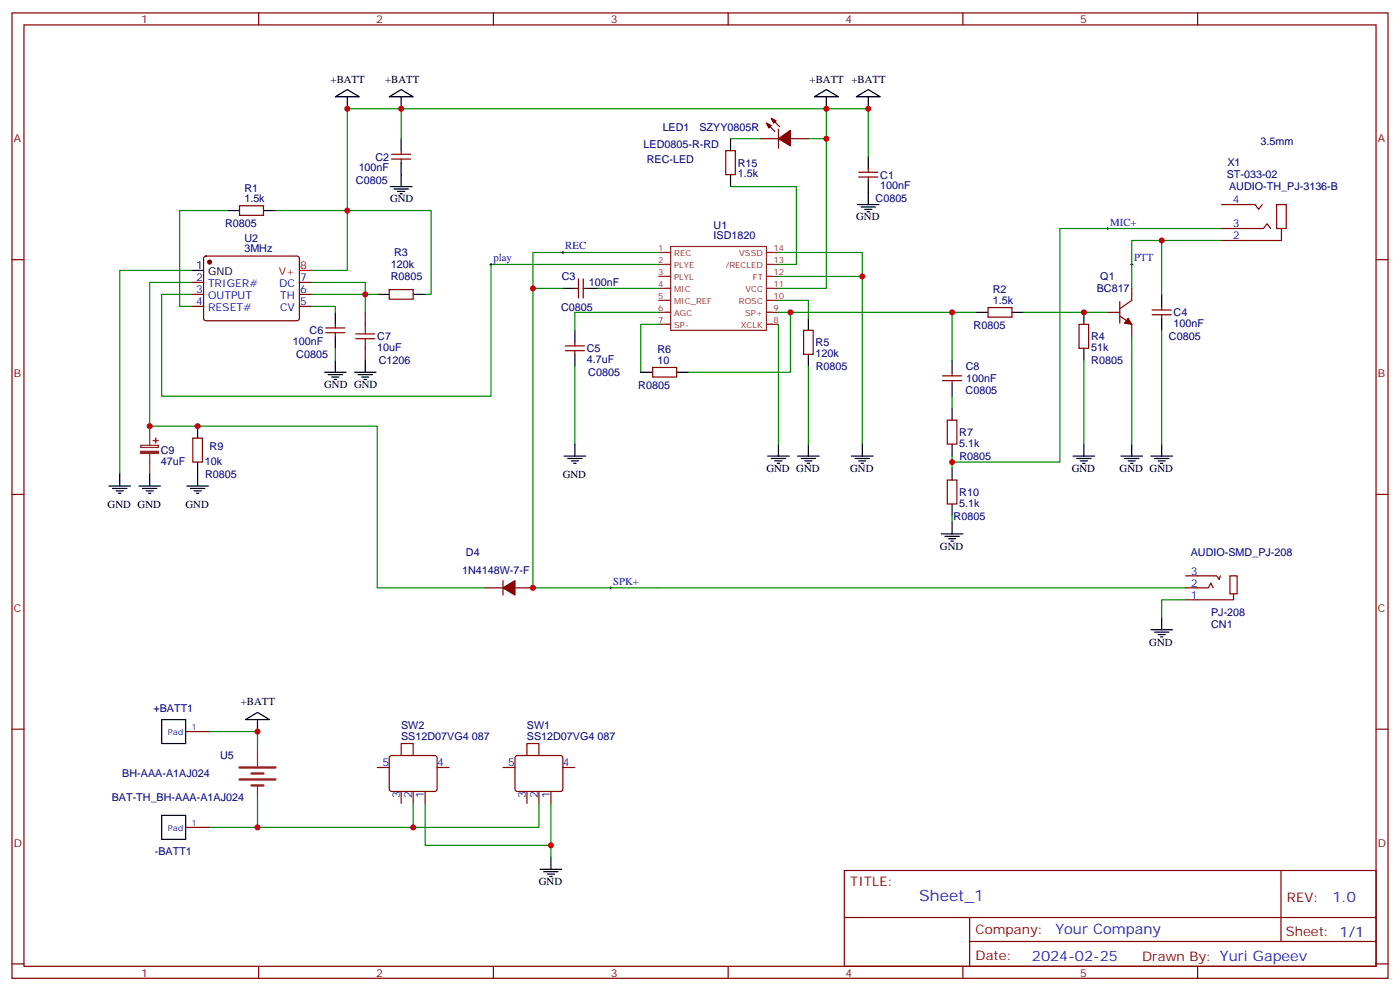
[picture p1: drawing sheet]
<svg xmlns="http://www.w3.org/2000/svg" width="412mm" height="292mm" viewBox="0 0 412 292" stroke-linecap="round" stroke-linejoin="round" font-family="sans-serif">
<g fill="none" stroke="#870000" stroke-width=".35">
<path d="M3.5 3.8h405.4v284.3h-405.4zM7.1 7.3h398.2v277.3h-398.2zM76.2 3.8v3.5M145.3 3.8v3.5M214.5 3.8v3.5M283.6 3.8v3.5M352.8 3.8v3.5M225.8 36.3l2.4 2.4M227.2 34.9l2.5 2.4M229.3 38v5.7M115.4 46.8h5.6M115.4 45.4h5.6"/>
<path d="M118.2 44.4v1M118.2 46.8v1.1M213.8 44.4h2.8v7h-2.8zM224 40.9h5.3M232.8 40.9h5.3M252.9 52.1h5.7M252.9 50.7h5.7M255.8 49.7v1M255.8 52.1v1.1M3.5 76.5h3.6M60.2 75.6l.5-.2 27.1 .1 .4 .6-.1 17.9-.6 .5-27.1-.1-.4-.6v-17.7zM70.6 60.6h7v2.8h-7z"/>
<path d="M359.8 60.3h9.9l1.1 1.4 1-1.4M359.8 67.3h12.4l1-1.4 1.1 1.4M376.1 60.3h2.8v7h-2.8zM377.5 67.3v3.5h-17.7M405.3 76.5h3.6M56.4 83.2h3.6M56.4 86.7h3.6M56.4 90.2h3.6M88.2 83.2h3.5M88.2 86.7h3.5M88.2 90.2h3.5M96 98h5.6"/>
<path d="M96 96.6h5.6M98.8 95.5v1.1M98.8 98v1.1M107.6 92v3.5M114.7 85.3h7v2.8h-7zM169.3 84.9h1.1M170.4 82.1v5.7M171.8 82.1v5.7M171.8 84.9h1.1M236.7 97.3h2.8v7.1h-2.8zM291 90.6h7.1v2.8h-7.1zM317.9 95.5h2.8v7.1h-2.8z"/>
<path d="M326.3 92h3.5M329.8 88.8v6.4M329.8 93.1l3.6 2.4v3.6M333.4 84.9v3.6l-3.6 2.4M339.4 92.7h5.6M339.4 91.3h5.6M342.2 90.2v1.1M342.2 92.7v1.1M107.6 102.6v3.5M166.5 103.3h5.7M166.5 101.9h5.7M169.3 100.8v1.1"/>
<path d="M169.3 103.3v1.1M192.3 108.2h7v2.9h-7zM277.6 112.1h5.7M277.6 110.7h5.7M280.5 109.6v1.1M280.5 112.1v1.1M56.8 129h2.8v7.1h-2.8zM279 123.8h2.9v7h-2.9zM3.5 145.6h3.6M279 141.4h2.9v7h-2.9zM405.3 145.6h3.6M142.9 173.1h5.3"/>
<path d="M148.2 171v4.3M151.7 173.1h5.3M349.2 173.1h6.8l.7-1.4 .7 1.4M349.2 169.6h9.2l.7 1.1 .4-1.1M362.3 169.6h2.1v5.3h-2.1zM363.4 174.9v1.8h-14.2M3.5 214.8h3.6M54.7 215.5h7M405.3 214.8h3.6M111.1 226.1h3.6M114.9 222.7l.5-.2h12.7l.5 .2 .2 .5-.1 9.5-.6 .4-13-.1-.4-.6v-9.2zM118.2 222.5v-3.5h3.5v3.5"/>
<path d="M118.2 233.1v3.5M121.7 233.1v3.5M125.2 233.1v3.5M128.8 226.1h3.5M148.2 226.1h3.5M151.9 222.7l.5-.2h12.7l.5 .2 .2 .5-.1 9.5-.6 .4-13-.1-.4-.6v-9.2zM155.2 222.5v-3.5h3.5v3.5M155.2 233.1v3.5M158.7 233.1v3.5M162.3 233.1v3.5M165.8 226.1h3.5M54.7 243.7h7"/>
<path d="M248.7 256.4h156.6v28.2h-156.6zM377.3 256.4v20.9M248.7 270.2h156.5M285.6 277.3h119.6M285.6 270.2v14.2M3.5 283.9h3.6M76.2 284.6v3.5M145.3 284.6v3.5M214.5 284.6v3.5M283.6 284.6v3.5M352.8 284.6v3.5M405.3 283.9h3.6"/>
</g>
<g fill="none" stroke="#8c2424" stroke-width=".35">
<path d="M194 77.9h3.6M194 74.4h3.6M197.6 72.6h28.2v24.7h-28.2zM225.8 77.9h3.5M225.8 74.4h3.5M194 95.5h3.6M194 92h3.6M194 88.5h3.6M194 84.9h3.6M194 81.4h3.6M225.8 95.5h3.5M225.8 92h3.5"/>
<path d="M225.8 88.5h3.5M225.8 84.9h3.5M225.8 81.4h3.5M41.5 131.2h5.1v.6h-5.1zM44.1 125.5v5.7M44.1 133.6v6M75.8 220.8v4.9M75.8 231.4v3.5"/>
</g>
<path d="M144.3 77.9h.7M144.6 77.5v.7M165.5 74.4h.7M165.8 74v.7M326 67.3h.7M326.3 67v.7M333 77.9h.7M333.4 77.5v.7M179.6 173.1h.7M179.9 172.8v.7" fill="none" stroke="#000" stroke-width=".29"/>
<g fill="none" stroke="#008700" stroke-width=".35">
<path d="M118.2 32v8.9M243.4 32h-141.1v47.7h-10.6M243.4 32h12.4v14.1M243.4 32v8.9M215.2 55h19.4v22.9h-5.3M215.2 40.9h8.8M238.1 40.9h5.3v44h-14.1M56.4 79.7h-21.1v59.9M67 62h-14.1v28.2h3.5M81.1 62h45.9v24.7h-1.8M194 77.9h-49.4v38.8h-97v-30h8.8M194 74.4h-37v98.7h192.2"/>
<path d="M229.3 74.4h24.7v7M342.2 70.8v15.9M359.8 67.3h-47.6v68.8h-31.7M359.8 70.8h-26.4v14.1M56.4 83.2h-12.3v42.3h67v47.6h31.8M91.7 83.2h15.9v8.8M91.7 90.2h7.1v1.8M91.7 86.7h19.4M157 84.9h8.8M176.4 84.9h17.6M194 92h-24.7v5.3M194 95.5h-5.3v14.1"/>
<path d="M229.3 88.5h8.8v5.3M229.3 81.4h24.7v49.4M229.3 95.5v35.3M229.3 92h58.2M232.8 92v17.6h-30M280.5 92v14.1M301.6 92h24.7M333.4 99.1v31.7M342.2 97.3v33.5M98.8 102.6v3.5M169.3 107.9v22.9M238.1 107.9v22.9"/>
<path d="M280.5 116.7v3.5M319.3 106.1v24.7M280.5 134.3v3.6M280.5 152v1.7M349.2 176.7h-7v5.3M61.7 215.5h14.1v5.3M75.8 234.9v8.8h-14.1M121.7 236.6v7.1h-45.9M125.2 236.6v12.4h37.1v-12.4M158.7 236.6v7.1h-37M162.3 249v3.5"/>
</g>
<g fill="none" stroke="#000" stroke-width=".35">
<path d="M98.8 28.5l3.5-2.1 3.5 2.1zM102.3 28.5v3.5M114.7 28.5l3.5-2.1 3.5 2.1zM118.2 28.5v3.5M239.9 28.5l3.5-2.1 3.5 2.1zM243.4 28.5v3.5M252.2 28.5l3.6-2.1 3.5 2.1zM255.8 28.5v3.5M115 55h6.4M116.1 55.7h4.2M117.1 56.4h2.1M117.8 57.1h.7"/>
<path d="M118.2 40.9v3.5M118.2 47.9v7.1M215.2 40.9v3.5M215.2 51.4v3.6M255.8 46.1v3.6M255.8 53.2v7.1M56.4 79.7h3.6M67 62h3.6M77.6 62h3.5M252.6 60.3h6.3M253.6 61h4.3M254.7 61.7h2.1"/>
<path d="M255.4 62.4h.7M98.8 92v3.5M98.8 99.1v3.5M111.1 86.7h3.6M121.7 86.7h3.5M165.8 84.9h3.5M169.3 97.3v3.5M172.9 84.9h3.5M238.1 93.8v3.5M287.5 92h3.5M298.1 92h3.5M319.3 92v3.5"/>
<path d="M342.2 86.7v3.5M342.2 93.8v3.5M95.6 109.6h6.4M96.7 110.3h4.2M97.7 111.1h2.1M98.4 111.8h.7M98.8 106.1v3.5M104.4 109.6h6.4M105.5 110.3h4.2M106.5 111.1h2.2M107.2 111.8h.7M107.6 106.1v3.5"/>
<path d="M169.3 104.4v3.5M188.7 109.6h3.6M199.3 109.6h3.5M238.1 104.4v3.5M280.5 106.1v3.5M280.5 113.2v3.5M319.3 102.6v3.5M35.3 139.6v3.6M44.1 139.6v3.6M58.2 125.5v3.5M58.2 136.1v7.1M166.2 134.3h6.3"/>
<path d="M167.2 135h4.2M168.3 135.7h2.1M169 136.5h.7M169.3 130.8v3.5M226.1 134.3h6.4M227.2 135h4.2M228.2 135.7h2.2M229 136.5h.7M229.3 130.8v3.5M234.9 134.3h6.4M236 135h4.2M237.1 135.7h2.1"/>
<path d="M237.8 136.5h.7M238.1 130.8v3.5M250.8 134.3h6.4M251.9 135h4.2M252.9 135.7h2.2M253.6 136.5h.8M254 130.8v3.5M280.5 120.2v3.6M280.5 130.8v3.5M280.5 137.9v3.5M316.1 134.3h6.3M317.1 135h4.3"/>
<path d="M318.2 135.7h2.1M318.9 136.5h.7M319.3 130.8v3.5M330.2 134.3h6.3M331.3 135h4.2M332.3 135.7h2.1M333 136.5h.7M333.4 130.8v3.5M339 134.3h6.4M340.1 135h4.2M341.1 135.7h2.2M341.8 136.5h.7"/>
<path d="M342.2 130.8v3.5M32.1 143.2h6.4M33.2 143.9h4.2M34.2 144.6h2.1M34.9 145.3h.7M40.9 143.2h6.4M42 143.9h4.2M43 144.6h2.2M43.7 145.3h.7M55 143.2h6.4M56.1 143.9h4.2M57.1 144.6h2.2"/>
<path d="M57.9 145.3h.7M277.3 157.3h6.3M278.3 158h4.3M279.4 158.7h2.1M280.1 159.4h.7M280.5 148.4v3.6M280.5 153.7v3.6M339 185.5h6.4M340.1 186.2h4.2M341.1 186.9h2.2M341.8 187.6h.7M342.2 182v3.5"/>
<path d="M47.6 211.9h7.1v7.1h-7.1zM72.3 211.9l3.5-2.1 3.6 2.1zM75.8 211.9v3.6M47.6 240.2h7.1v7h-7.1zM159.1 256h6.4M160.2 256.8h4.2M161.2 257.5h2.1M161.9 258.2h.7M162.3 252.5v3.5"/>
</g>
<g fill="#870000" stroke="#870000" stroke-width=".35">
<path d="M332.3 93.8l1.1 1.7-2.1-.3z"/>
<path d="M148.2 173.1l3.5-2.1v4.3z"/>
<path d="M225.8 36.3l1.4 .7-.7 .7z"/>
<path d="M227.2 34.9l1.4 .7-.7 .7z"/>
<path d="M229.3 40.9l3.5-2.5v4.6z"/>
<circle cx="61.7" cy="77.2" r=".53"/>
</g>
<path d="M88.2 79.7h3.5" fill="none" stroke="#f00" stroke-width=".35"/>
<g fill="#8c2424" stroke="#8c2424" stroke-width=".35">
<path d="M45.8 129l.1 1.5z"/>
<path d="M45.2 129.8h1.4z"/>
<path d="M41.5 132.9h5.1v.7h-5.1z"/>
</g>
<path d="M70.6 226.1h10.5M70.6 229.6h10.5M74.1 227.8h3.5M74.1 231.4h3.5" fill="none" stroke="#8c2424" stroke-width=".71"/>
<path d="M104.8 99.8h5.6M104.8 98.4h5.6M107.6 95.5v2.9M107.6 99.8v2.8" fill="none" stroke="#a10000" stroke-width=".35"/>
<g fill="#c00">
<circle cx="254" cy="81.4" r=".88"/>
<circle cx="102.3" cy="62" r=".88"/>
<circle cx="44.1" cy="125.5" r=".88"/>
<circle cx="58.2" cy="125.5" r=".88"/>
<circle cx="107.6" cy="86.7" r=".88"/>
<circle cx="280.5" cy="92" r=".88"/>
<circle cx="319.3" cy="92" r=".88"/>
<circle cx="280.5" cy="136.1" r=".88"/>
<circle cx="342.2" cy="70.8" r=".88"/>
<circle cx="232.8" cy="92" r=".88"/>
<circle cx="157" cy="84.9" r=".88"/>
<circle cx="157" cy="173.1" r=".88"/>
<circle cx="243.4" cy="40.9" r=".88"/>
<circle cx="255.8" cy="32" r=".88"/>
<circle cx="243.4" cy="32" r=".88"/>
<circle cx="102.3" cy="32" r=".88"/>
<circle cx="118.2" cy="32" r=".88"/>
<circle cx="75.8" cy="215.5" r=".88"/>
<circle cx="162.3" cy="249" r=".88"/>
<circle cx="75.8" cy="243.7" r=".88"/>
<circle cx="121.7" cy="243.7" r=".88"/>
</g>
<text font-size="4.6" fill="#00f" x="270.8" y="265.4">Sheet_1</text>
<g font-size="4.2" fill="#00f">
<text x="392.5" y="265.7">1.0</text>
<text x="310.9" y="275.2">Your Company</text>
<text x="304" y="283">2024-02-25</text>
</g>
<g font-size="3.9" fill="#800">
<text x="250.5" y="261">TITLE:</text>
<text x="379.1" y="265.7">REV:</text>
<text x="287.4" y="275.2">Company:</text>
<text x="378.7" y="275.8">Sheet: 1/1</text>
<text x="287.4" y="282.9">Date:</text>
<text x="336.4" y="282.9">Drawn By: Yuri Gapeev</text>
</g>
<g font-size="3.2" fill="#800">
<text x="41.6" y="6.8">1</text>
<text x="110.8" y="6.8">2</text>
<text x="179.9" y="6.8">3</text>
<text x="249.1" y="6.8">4</text>
<text x="318.2" y="6.8">5</text>
<text x="4.1" y="41.9">A</text>
<text x="405.9" y="41.9">A</text>
<text x="4.1" y="111.1">B</text>
<text x="405.9" y="111.1">B</text>
<text x="4.1" y="180.2">C</text>
<text x="405.9" y="180.2">C</text>
<text x="4.1" y="249.3">D</text>
<text x="405.9" y="249.3">D</text>
<text x="41.6" y="287.6">1</text>
<text x="110.8" y="287.6">2</text>
<text x="179.9" y="287.6">3</text>
<text x="249.1" y="287.6">4</text>
<text x="318.2" y="287.6">5</text>
</g>
<g font-size="3.2">
<text x="97.4" y="24.3">+BATT</text>
<text x="113.4" y="24.3">+BATT</text>
<text x="238.5" y="24.3">+BATT</text>
<text x="250.8" y="24.3">+BATT</text>
<text x="114.9" y="59.6">GND</text>
<text x="252.2" y="64.9">GND</text>
<text x="57.8" y="79.3">1</text>
<text x="61.3" y="81.1">GND</text>
<text x="95.5" y="114.3">GND GND</text>
<text x="165.8" y="140.7">GND</text>
<text x="225.7" y="139">GND GND</text>
<text x="250.4" y="139">GND</text>
<text x="315.7" y="139">GND</text>
<text x="329.8" y="139">GND GND</text>
<text x="31.7" y="149.6">GND GND</text>
<text x="54.6" y="149.6">GND</text>
<text x="276.9" y="161.9">GND</text>
<text x="338.6" y="190.2">GND</text>
<text x="70.9" y="207.8">+BATT</text>
<text x="158.7" y="260.7">GND</text>
</g>
<g font-size="3.2" fill="#000080">
<text x="195.2" y="38.4">LED1</text>
<text x="206" y="38.4">SZYY0805R</text>
<text x="110.6" y="47.3">C2</text>
<text x="189.6" y="43.7">LED0805-R-RD</text>
<text x="190.5" y="47.9">REC-LED</text>
<text x="371.3" y="42.6">3.5mm</text>
<text x="105.7" y="50.5">100nF</text>
<text x="217.3" y="52.2">1.5k</text>
<text x="217.3" y="49.1">R15</text>
<text x="259.3" y="52.6">C1</text>
<text x="361.3" y="52.5">ST-033-02</text>
<text x="361.5" y="49">X1</text>
<text x="72" y="59.5">1.5k</text>
<text x="72" y="56.4">R1</text>
<text x="104.9" y="54.3">C0805</text>
<text x="257.9" y="59.6">C0805</text>
<text x="259.3" y="55.8">100nF</text>
<text x="362.1" y="56.1">AUDIO-TH_PJ-3136-B</text>
<text x="66.3" y="67">R0805</text>
<text x="72" y="71.1">U2</text>
<text x="210.2" y="70.5">ISD1820</text>
<text x="210.2" y="67.3">U1</text>
<text x="72" y="74.4">3MHz</text>
<text x="116.1" y="75.5">R3</text>
<text x="115.1" y="82.5">R0805</text>
<text x="115.1" y="79">120k</text>
<text x="165.5" y="82.6">C3</text>
<text x="324.1" y="82.6">Q1</text>
<text x="173.5" y="84.4">100nF</text>
<text x="292.5" y="89.5">1.5k</text>
<text x="292.5" y="86.4">R2</text>
<text x="323.1" y="86.1">BC817</text>
<text x="165.3" y="91.5">C0805</text>
<text x="345.7" y="93.2">C4</text>
<text x="86.3" y="101.6">100nF</text>
<text x="91.2" y="98.4">C6</text>
<text x="111.1" y="100.2">C7</text>
<text x="240.2" y="102">R5</text>
<text x="286.8" y="96.9">R0805</text>
<text x="321.4" y="100.2">R4</text>
<text x="344.3" y="100.2">C0805</text>
<text x="345.7" y="96.3">100nF</text>
<text x="87.3" y="105.5">C0805</text>
<text x="111.1" y="103.4">10uF</text>
<text x="111.6" y="107.3">C1206</text>
<text x="172.9" y="106.9">4.7uF</text>
<text x="172.9" y="103.7">C5</text>
<text x="193.7" y="107.2">10</text>
<text x="193.7" y="104.1">R6</text>
<text x="240.2" y="105.1">120k</text>
<text x="321.4" y="103.4">51k</text>
<text x="321.5" y="107.2">R0805</text>
<text x="173.3" y="110.8">C0805</text>
<text x="240.3" y="109.1">R0805</text>
<text x="284.5" y="109">C8</text>
<text x="284.6" y="112.5">100nF</text>
<text x="188" y="114.6">R0805</text>
<text x="284.4" y="116">C0805</text>
<text x="282.6" y="131.6">5.1k</text>
<text x="282.6" y="128.4">R7</text>
<text x="47.3" y="136.9">47uF</text>
<text x="47.3" y="133.7">C9</text>
<text x="60.3" y="136.9">10k</text>
<text x="61.7" y="132.6">R9</text>
<text x="282.6" y="135.5">R0805</text>
<text x="60.4" y="140.8">R0805</text>
<text x="282.6" y="149.2">5.1k</text>
<text x="282.6" y="146.1">R10</text>
<text x="280.9" y="153.1">R0805</text>
<text x="137.2" y="163.7">D4</text>
<text x="350.8" y="163.7">AUDIO-SMD_PJ-208</text>
<text x="136.1" y="169">1N4148W-7-F</text>
<text x="356.8" y="181.3">PJ-208</text>
<text x="356.8" y="184.9">CN1</text>
<text x="45.2" y="209.6">+BATT1</text>
<text x="118.1" y="214.8">SW2</text>
<text x="155.2" y="214.8">SW1</text>
<text x="118.1" y="217.9">SS12D07VG4 087</text>
<text x="155.2" y="217.9">SS12D07VG4 087</text>
<text x="64.9" y="223.7">U5</text>
<text x="36" y="229">BH-AAA-A1AJ024</text>
<text x="32.9" y="235.9">BAT-TH_BH-AAA-A1AJ024</text>
<text x="45.6" y="251.9">-BATT1</text>
</g>
<g font-size="3.2" fill="#00f">
<text x="363.1" y="59.9">4</text>
<text x="327" y="66.4">MIC+</text>
<text x="363.1" y="70.5">2</text>
<text x="363.1" y="67">3</text>
<text x="145.3" y="77">play</text>
<text x="166.5" y="73.5">REC</text>
<text x="334.1" y="77">PTT</text>
<text x="57.8" y="82.8">2</text>
<text x="88.4" y="82.8">7</text>
<text x="57.8" y="86.4">3</text>
<text x="57.8" y="89.9">4</text>
<text x="61.3" y="84.6">TRIGER#</text>
<text x="61.3" y="88.1">OUTPUT</text>
<text x="82.2" y="84.6">DC</text>
<text x="82.5" y="88.1">TH</text>
<text x="88.4" y="89.9">5</text>
<text x="88.4" y="86.4">6</text>
<text x="61.3" y="91.7">RESET#</text>
<text x="82.5" y="91.7">CV</text>
<text x="180.6" y="172.3">SPK+</text>
<text x="350.8" y="172.8">2</text>
<text x="350.8" y="169.3">3</text>
<text x="350.8" y="176.3">1</text>
<text x="112.6" y="225.7">5</text>
<text x="128.8" y="225.7">4</text>
<text x="149.7" y="225.7">5</text>
<text x="165.8" y="225.7">4</text>
<text x="117.8" y="235.1" transform="rotate(-90 117.8 235.1)">3</text>
<text x="121.4" y="235.1" transform="rotate(-90 121.4 235.1)">2</text>
<text x="124.9" y="235.1" transform="rotate(-90 124.9 235.1)">1</text>
<text x="154.9" y="235.1" transform="rotate(-90 154.9 235.1)">3</text>
<text x="158.4" y="235.1" transform="rotate(-90 158.4 235.1)">2</text>
<text x="161.9" y="235.1" transform="rotate(-90 161.9 235.1)">1</text>
</g>
<g font-size="3.2" fill="#f00">
<text x="82.1" y="81.1">V+</text>
<text x="88.4" y="79.3">8</text>
</g>
<g font-size="2.5" fill="#8d2323">
<text x="193.9" y="77.5">2</text>
<text x="193.9" y="74">1</text>
<text x="198.6" y="75.4">REC</text>
<text x="217.8" y="75.4">VSSD</text>
<text x="227.9" y="74">14</text>
<text x="227.9" y="77.5">13</text>
<text x="193.9" y="81.1">3</text>
<text x="198.6" y="82.5">PLYL</text>
<text x="198.6" y="79">PLYE</text>
<text x="213.8" y="79">/RECLED</text>
<text x="221.8" y="82.5">FT</text>
<text x="227.9" y="81.1">12</text>
<text x="193.9" y="88.1">5</text>
<text x="193.9" y="84.6">4</text>
<text x="198.6" y="89.5">MIC_REF</text>
<text x="198.6" y="86">MIC</text>
<text x="217.6" y="89.5">ROSC</text>
<text x="219.6" y="86">VCC</text>
<text x="227.9" y="84.6">11</text>
<text x="227.9" y="88.1">10</text>
<text x="193.9" y="95.2">7</text>
<text x="193.9" y="91.7">6</text>
<text x="198.6" y="93.1">AGC</text>
<text x="219.5" y="93.1">SP+</text>
<text x="227.9" y="91.7">9</text>
<text x="227.9" y="95.2">8</text>
<text x="198.6" y="96.6">SP-</text>
<text x="218.2" y="96.6">XCLK</text>
</g>
<g font-size="2.5" fill="#00f">
<text x="56.4" y="215.1">1</text>
<text x="49.5" y="216.5">Pad</text>
<text x="49.5" y="244.8">Pad</text>
<text x="56.4" y="243.3">1</text>
</g>
</svg>
